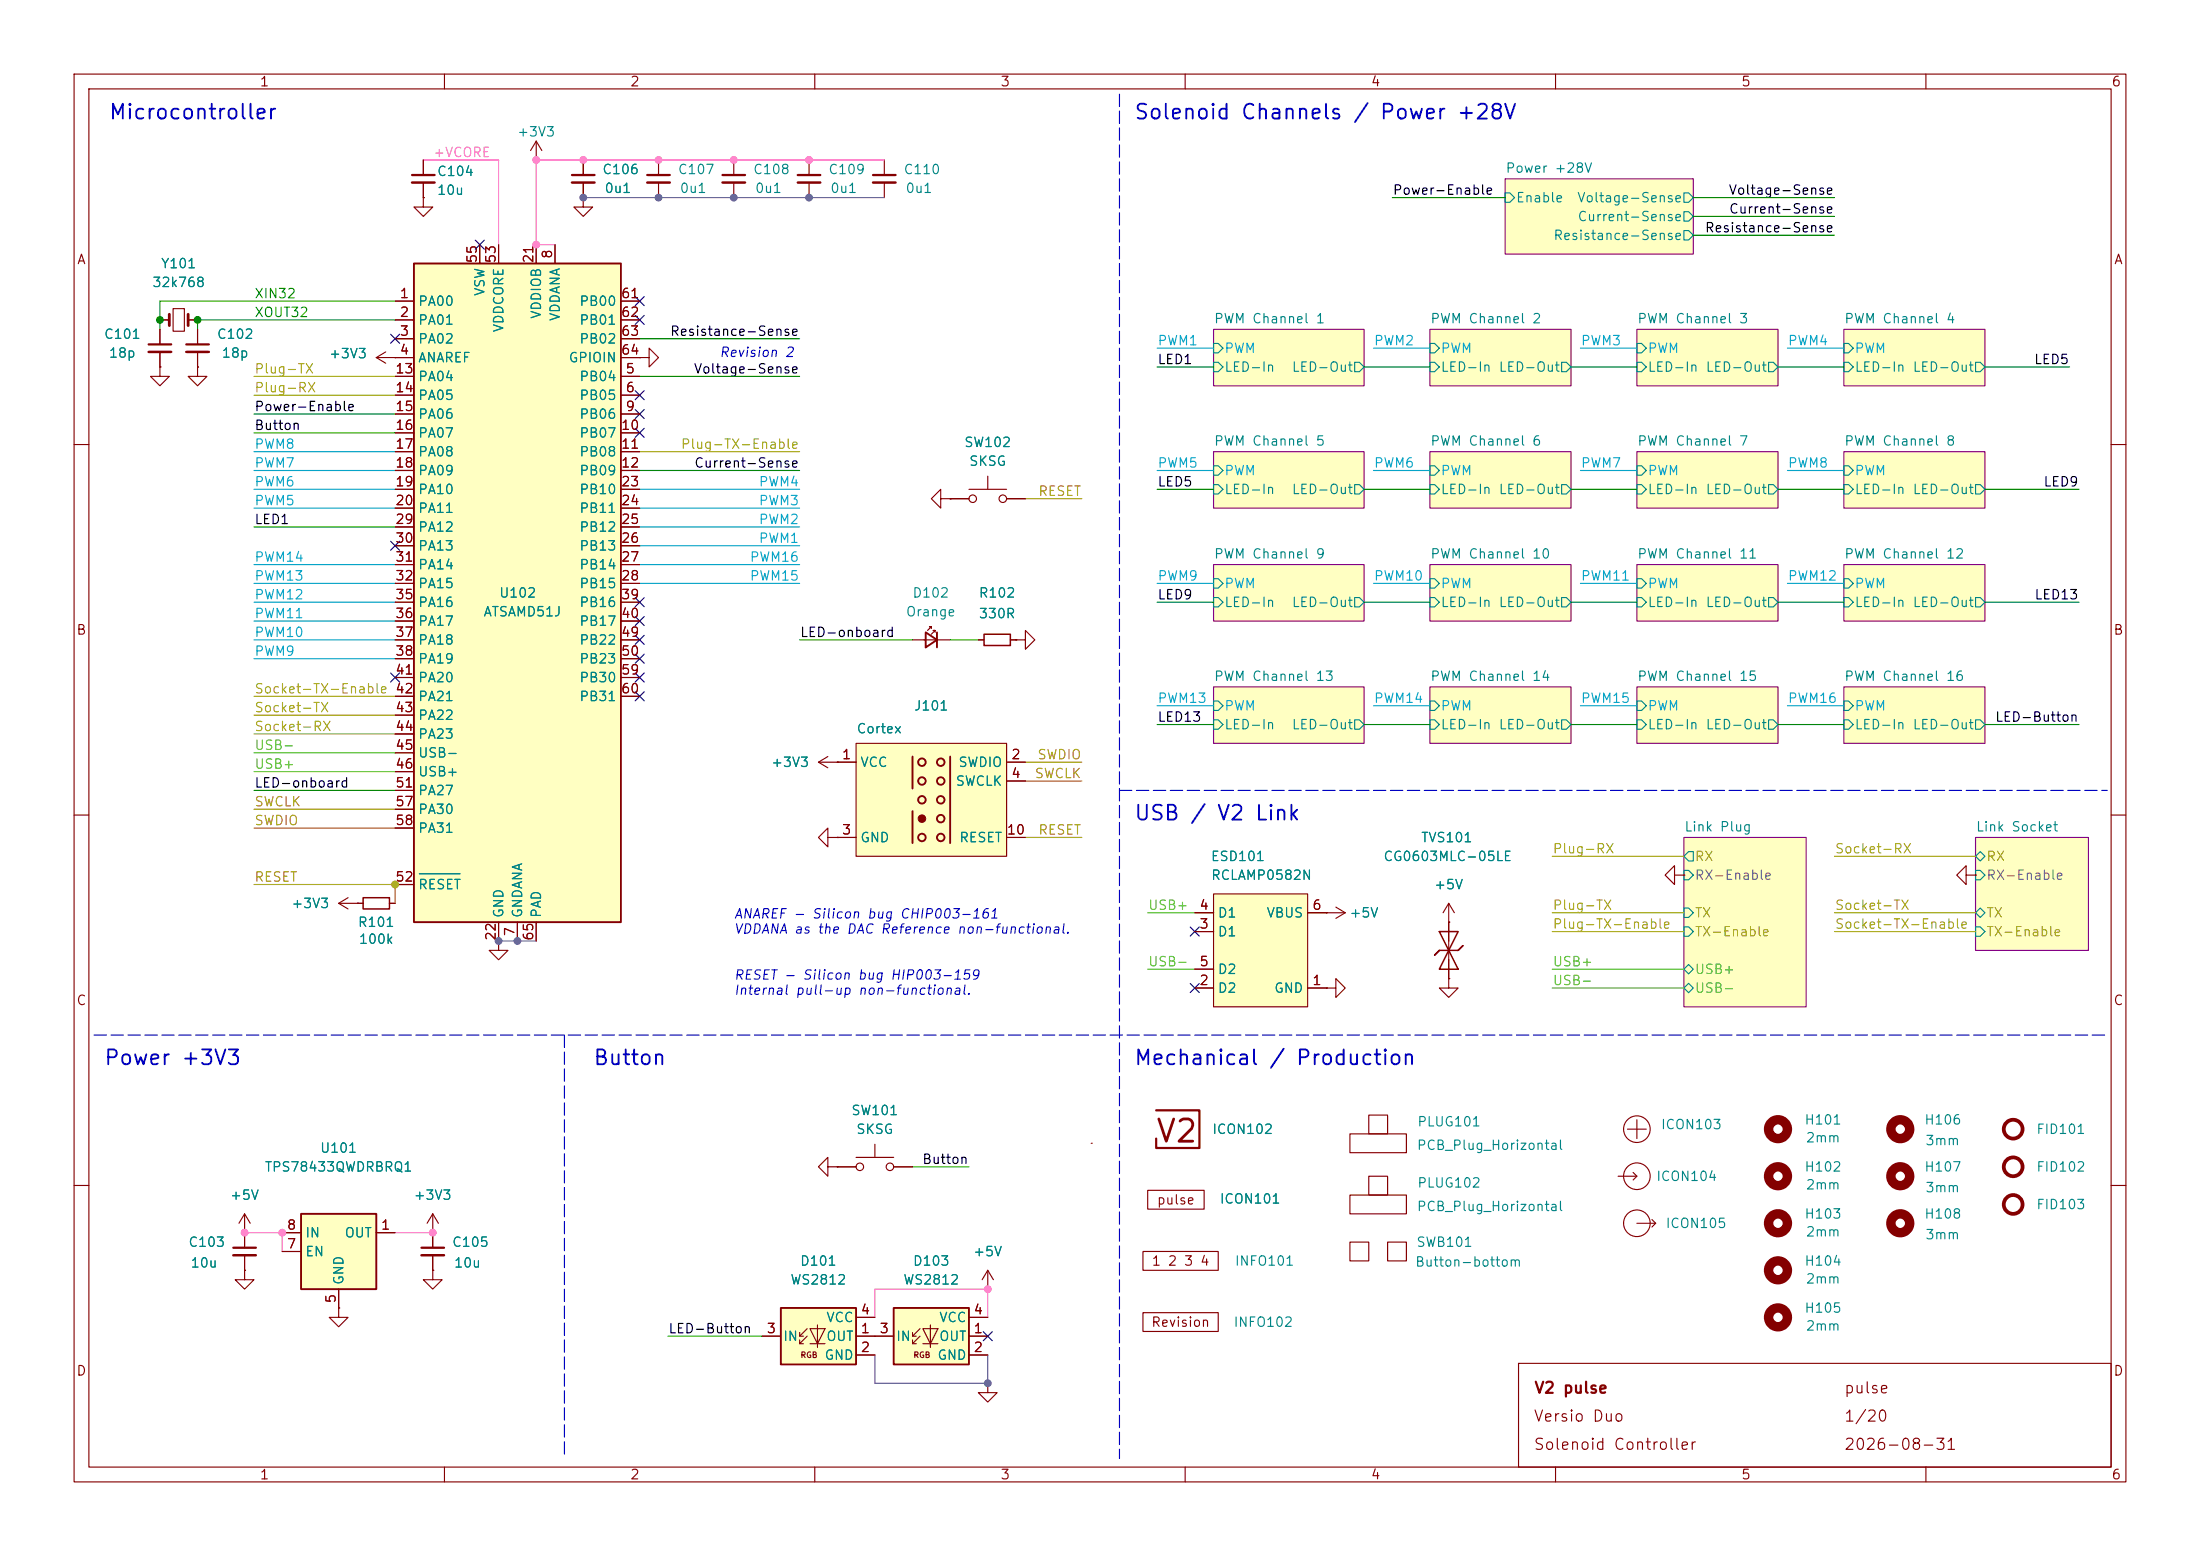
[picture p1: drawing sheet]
<svg xmlns="http://www.w3.org/2000/svg" width="297mm" height="210mm" viewBox="0 0 297 210" stroke-linecap="round" stroke-linejoin="round" font-family="sans-serif">
<g fill="none" stroke="#840000" stroke-width=".15">
<path d="M10 10h277v190h-277zM12 12h273v186h-273zM60 10v2M72.4 19.1l-.8 1.2M72.4 19.1l.8 1.2M72.4 19.1v2.5M110 10v2M160 10v2M210 10v2M260 10v2M72.4 21.6h.1M78.7 21.6v2"/>
<path d="M78.7 24.6v2.1M88.9 21.6v2M88.9 24.6v2.1M99.1 21.6v2M99.1 24.6v2.1M109.2 21.6v2M109.2 24.6v2.1M119.4 21.6v2M119.4 24.6v2.1M21.6 49.5v1.3h1.3l-1.3 1.3-1.3-1.3h1.3M21.6 49.5h.1M21.6 43.2h1.3"/>
<path d="M21.6 44.5v2M21.6 47.5v2M23.4 41.7h1.5v3h-1.5zM25.4 43.2h1.3M26.7 49.5v1.3h1.2l-1.2 1.3-1.3-1.3h1.3M26.7 49.5h.1M26.7 44.5v2M26.7 47.5v2M10 60h2M285 60h2M137.2 86.4h1.2v-1.3l1.3 1.3-1.3 1.2v-1.2M137.2 86.4h.1"/>
<path d="M10 110h2M285 110h2M48.3 121.9h.7M52.6 121.9h.7M67.3 127v1.3h1.3l-1.3 1.2-1.3-1.2h1.3M67.3 127h.1M10 160h2M285 160h2M60 198v2M110 198v2M133.3 186.7v1.3h1.3l-1.3 1.2-1.2-1.2h1.2M133.3 186.7h.1"/>
<path d="M160 198v2M205 184h80v14h-80zM210 198v2M260 198v2"/>
</g>
<g fill="#ffffc2" stroke="#ffffc2" stroke-width=".14">
<path d="M193 76.2h19.1v7.6h-19.1z"/>
<path d="M248.9 76.2h19.1v7.6h-19.1z"/>
<path d="M248.9 92.7h19.1v7.6h-19.1z"/>
<path d="M221 44.5h19v7.6h-19z"/>
<path d="M248.9 44.5h19.1v7.6h-19.1z"/>
<path d="M248.9 61h19.1v7.6h-19.1z"/>
<path d="M221 61h19v7.6h-19z"/>
<path d="M266.7 113h15.2v15.3h-15.2z"/>
<path d="M221 76.2h19v7.6h-19z"/>
<path d="M221 92.7h19v7.6h-19z"/>
<path d="M227.3 113h16.5v22.9h-16.5z"/>
<path d="M193 92.7h19.1v7.6h-19.1z"/>
<path d="M163.8 76.2h20.3v7.6h-20.3z"/>
<path d="M163.8 44.5h20.3v7.6h-20.3z"/>
<path d="M163.8 61h20.3v7.6h-20.3z"/>
<path d="M163.8 92.7h20.3v7.6h-20.3z"/>
<path d="M193 44.5h19.1v7.6h-19.1z"/>
<path d="M203.2 24.1h25.4v10.2h-25.4z"/>
<path d="M193 61h19.1v7.6h-19.1z"/>
</g>
<g fill="none" stroke="#840084" stroke-width=".15">
<path d="M203.2 24.1h25.4v10.2h-25.4zM163.8 44.5h20.3v7.6h-20.3zM193 44.5h19.1v7.6h-19.1zM221 44.5h19v7.6h-19zM248.9 44.5h19.1v7.6h-19.1zM163.8 76.2h20.3v7.6h-20.3zM163.8 61h20.3v7.6h-20.3zM193 76.2h19.1v7.6h-19.1zM193 61h19.1v7.6h-19.1zM221 61h19v7.6h-19zM221 76.2h19v7.6h-19zM248.9 76.2h19.1v7.6h-19.1z"/>
<path d="M248.9 61h19.1v7.6h-19.1zM163.8 92.7h20.3v7.6h-20.3zM193 92.7h19.1v7.6h-19.1zM221 92.7h19v7.6h-19zM248.9 92.7h19.1v7.6h-19.1zM227.3 113h16.5v22.9h-16.5zM266.7 113h15.2v15.3h-15.2z"/>
</g>
<g fill="none" stroke="#008484" stroke-width=".15">
<path d="M203.2 26h.6l.7 .7-.7 .6h-.6zM227.3 28.6h.7l.6 .6-.6 .6h-.7zM227.3 26h.7l.6 .7-.6 .6h-.7zM227.3 31.1h.7l.6 .7-.6 .6h-.7zM163.8 48.9h.7l.6 .6-.6 .7h-.7zM163.8 46.4h.7l.6 .6-.6 .6h-.7zM182.9 48.9h.6l.6 .6-.6 .7h-.6zM193 48.9h.7l.6 .6-.6 .7h-.7zM193 46.4h.7l.6 .6-.6 .6h-.7zM210.8 48.9h.7l.6 .6-.6 .7h-.7zM221 48.9h.6l.6 .6-.6 .7h-.6zM221 46.4h.6l.6 .6-.6 .6h-.6z"/>
<path d="M238.8 48.9h.6l.6 .6-.6 .7h-.6zM248.9 48.9h.7l.6 .6-.6 .7h-.7zM248.9 46.4h.7l.6 .6-.6 .6h-.7zM266.7 48.9h.6l.7 .6-.7 .7h-.6zM163.8 78.1h.7l.6 .6-.6 .7h-.7zM163.8 65.4h.7l.6 .6-.6 .7h-.7zM163.8 62.9h.7l.6 .6-.6 .6h-.7zM182.9 65.4h.6l.6 .6-.6 .7h-.6zM193 78.1h.7l.6 .6-.6 .7h-.7zM193 65.4h.7l.6 .6-.6 .7h-.7zM193 62.9h.7l.6 .6-.6 .6h-.7zM210.8 65.4h.7l.6 .6-.6 .7h-.7z"/>
<path d="M221 65.4h.6l.6 .6-.6 .7h-.6zM221 62.9h.6l.6 .6-.6 .6h-.6zM221 78.1h.6l.6 .6-.6 .7h-.6zM238.8 65.4h.6l.6 .6-.6 .7h-.6zM248.9 78.1h.7l.6 .6-.6 .7h-.7zM248.9 65.4h.7l.6 .6-.6 .7h-.7zM248.9 62.9h.7l.6 .6-.6 .6h-.7zM266.7 65.4h.6l.7 .6-.7 .7h-.6zM163.8 80.6h.7l.6 .7-.6 .6h-.7zM163.8 97.2h.7l.6 .6-.6 .6h-.7zM163.8 94.6h.7l.6 .7-.6 .6h-.7zM182.9 80.6h.6l.6 .7-.6 .6h-.6z"/>
<path d="M182.9 97.2h.6l.6 .6-.6 .6h-.6zM193 80.6h.7l.6 .7-.6 .6h-.7zM193 97.2h.7l.6 .6-.6 .6h-.7zM193 94.6h.7l.6 .7-.6 .6h-.7zM210.8 80.6h.7l.6 .7-.6 .6h-.7zM210.8 97.2h.7l.6 .6-.6 .6h-.7zM221 80.6h.6l.6 .7-.6 .6h-.6zM221 97.2h.6l.6 .6-.6 .6h-.6zM221 94.6h.6l.6 .7-.6 .6h-.6zM238.8 80.6h.6l.6 .7-.6 .6h-.6zM238.8 97.2h.6l.6 .6-.6 .6h-.6zM248.9 80.6h.7l.6 .7-.6 .6h-.7z"/>
<path d="M248.9 97.2h.7l.6 .6-.6 .6h-.7zM248.9 94.6h.7l.6 .7-.6 .6h-.7zM266.7 80.6h.6l.7 .7-.7 .6h-.6zM266.7 97.2h.6l.7 .6-.7 .6h-.6zM227.3 117.5h.7l.6 .6-.6 .6h-.7zM228 114.9h.6v1.3h-.6l-.7-.6zM266.7 115.6l.6-.7 .7 .7-.7 .6zM266.7 117.5h.6l.7 .6-.7 .6h-.6zM227.3 130.8l.7-.6 .6 .6-.6 .6zM227.3 133.4l.7-.7 .6 .7-.6 .6zM227.3 122.6h.7l.6 .6-.6 .6h-.7zM227.3 125.1h.7l.6 .6-.6 .7h-.7z"/>
<path d="M266.7 123.2l.6-.6 .7 .6-.7 .6zM266.7 125.1h.6l.7 .6-.7 .7h-.6z"/>
</g>
<path d="M77.2 23.6h3.1M87.4 23.6h3M97.5 23.6h3.1M107.7 23.6h3M117.9 23.6h3M20.1 46.5h3M25.1 46.5h3.1" fill="none" stroke="#840000" stroke-width=".3"/>
<path d="M77.2 24.6h3.1M87.4 24.6h3M97.5 24.6h3.1M107.7 24.6h3M117.9 24.6h3M20.1 47.5h3M25.1 47.5h3.1" fill="none" stroke="#840000" stroke-width=".33"/>
<path d="M22.9 42.4v1.5M25.4 42.4v1.5" fill="none" stroke="#840000" stroke-width=".38"/>
<path d="M49 121.2h3.6v1.5h-3.6z" fill="none" stroke="#840000" stroke-width=".2"/>
<path d="M115.6 100.3h20.3v15.3h-20.3z" fill="#ffffc2"/>
<g fill="none" stroke="#840000" stroke-width=".25">
<path d="M123.2 102.1v4.3M123.2 109.5v4.3M128.3 102.1v11.7"/>
<circle cx="124.5" cy="105.4" r=".51"/>
<circle cx="124.5" cy="102.9" r=".51"/>
<circle cx="124.5" cy="113" r=".51"/>
<circle cx="124.5" cy="108" r=".51"/>
<circle cx="127" cy="108" r=".51"/>
<circle cx="127" cy="105.4" r=".51"/>
<circle cx="127" cy="110.5" r=".51"/>
<circle cx="127" cy="113" r=".51"/>
<circle cx="127" cy="102.9" r=".51"/>
</g>
<circle cx="124.5" cy="110.5" r=".51" fill="#840000" stroke="#840000" stroke-width=".14"/>
<path d="M111.8 113v-1.2l-1.3 1.2 1.3 1.3v-1.3h1.2M113 113h.1M113 102.9h2.6M113 113h2.6M115.6 100.3h20.3v15.3h-20.3zM135.9 102.9h2.5M135.9 113h2.5M135.9 105.4h2.5" fill="none" stroke="#840000" stroke-width=".15"/>
<path d="M120.6 176.5h10.2v7.7h-10.2z" fill="#ffffc2"/>
<path d="M125 85.3l1.5 1.1-1.5 1zM126.5 85.3v2.1M120.6 176.5h10.2v7.7h-10.2z" fill="none" stroke="#840000" stroke-width=".25"/>
<g fill="none" stroke="#840000" stroke-width=".15">
<path d="M127 67.3v-1.3l-1.3 1.3 1.3 1.3v-1.3h1.3M128.3 67.3h.1M128.3 67.3h2.5M130.8 66h5.1M133.3 64.3v1.7M135.9 67.3h2.5M123.2 86.4h5.1M125.7 84.8v-.2h-.2h.2l-.5 .5M126.2 85.3v-.2h-.2h.2l-.5 .5M132.1 86.4h.7M136.4 86.4h.8M110.5 102.9l1.3 .7"/>
<path d="M110.5 102.9h2.5M111.8 102.1l-1.3 .8M113 102.9h.1M113 157.5h2.6M115.6 156.2h5M118.1 154.4v1.8M120.6 157.5h2.6M124.2 179.3l-1 1v-.5M124.6 179.3h2l-1 2.1zM125.6 178.8v3.1M130.8 177.8h2.5M133.3 174h.1"/>
<path d="M133.3 171.5l-.7 1.2M133.3 171.5l.8 1.2M133.3 171.5v2.5M118.1 180.3h2.5M123.2 180.3h.5M123.2 181.4h.5M124.2 180.3l-1 1.1v-.6M124.6 181.4h2M130.8 180.3h2.5M130.8 182.9h2.5"/>
<circle cx="131.3" cy="67.3" r=".51"/>
<circle cx="135.4" cy="67.3" r=".51"/>
<circle cx="116.1" cy="157.5" r=".51"/>
<circle cx="120.1" cy="157.5" r=".51"/>
</g>
<g fill="none" stroke="#840000" stroke-width="1.3">
<circle cx="256.5" cy="158.7" r="1.27"/>
<circle cx="256.5" cy="152.4" r="1.27"/>
</g>
<g fill="none" stroke="#840000" stroke-width=".51">
<circle cx="271.8" cy="157.5" r="1.27"/>
<circle cx="271.8" cy="152.4" r="1.27"/>
</g>
<path d="M132.8 85.6h3.6v1.5h-3.6z" fill="none" stroke="#840000" stroke-width=".2"/>
<path d="M105.4 176.5h10.2v7.7h-10.2z" fill="#ffffc2"/>
<path d="M105.4 176.5h10.2v7.7h-10.2z" fill="none" stroke="#840000" stroke-width=".25"/>
<g fill="none" stroke="#840000" stroke-width=".15">
<path d="M219.7 152.4h2.5M221 151.1v2.6M109 179.3l-1.1 1v-.5M109.3 179.3h2.1l-1 2.1zM110.4 178.8v3.1M115.6 177.8h2.5M102.9 180.3h2.5M107.9 180.3h.6M107.9 181.4h.6M109 180.3l-1.1 1.1v-.6M109.3 181.4h2.1M115.6 180.3h2.5"/>
<path d="M115.6 182.9h2.5"/>
<circle cx="221" cy="152.4" r="1.8"/>
</g>
<g fill="none" stroke="#840000" stroke-width="1.3">
<circle cx="240" cy="158.7" r="1.27"/>
<circle cx="240" cy="171.4" r="1.27"/>
<circle cx="240" cy="165.1" r="1.27"/>
</g>
<path d="M55.9 35.6h27.9v88.9h-27.9z" fill="#ffffc2"/>
<path d="M55.9 35.6h27.9v88.9h-27.9z" fill="none" stroke="#840000" stroke-width=".25"/>
<g fill="none" stroke="#840000" stroke-width=".15">
<path d="M64.8 33v2.6M67.3 33v2.6M72.4 33v2.6M74.9 33v2.6M50.8 48.3h5.1M50.8 48.3l1.3 .7M52.1 47.5l-1.3 .8M53.3 48.3h.1M53.3 40.6h2.6M53.3 43.2h2.6M53.3 45.7h2.6M53.3 50.8h2.6"/>
<path d="M53.3 53.3h2.6M53.3 55.9h2.6M53.3 58.4h2.6M83.8 48.3h2.6M83.8 40.6h2.6M83.8 43.2h2.6M83.8 45.7h2.6M83.8 50.8h2.6M83.8 53.3h2.6M83.8 55.9h2.6M83.8 58.4h2.6M86.4 48.3h1.2v-1.3l1.3 1.3-1.3 1.2v-1.2"/>
<path d="M86.4 48.3h.1M53.3 61h2.6M53.3 63.5h2.6M53.3 66h2.6M53.3 68.6h2.6M53.3 71.1h2.6M53.3 73.7h2.6M53.3 76.2h2.6M53.3 78.7h2.6M83.8 61h2.6M83.8 63.5h2.6M83.8 66h2.6"/>
<path d="M83.8 68.6h2.6M83.8 71.1h2.6M83.8 73.7h2.6M83.8 76.2h2.6M83.8 78.7h2.6M53.3 81.3h2.6M53.3 83.8h2.6M53.3 86.4h2.6M53.3 88.9h2.6M53.3 91.4h2.6M53.3 94h2.6M53.3 96.5h2.6"/>
<path d="M53.3 99.1h2.6M83.8 81.3h2.6M83.8 83.8h2.6M83.8 86.4h2.6M83.8 88.9h2.6M83.8 91.4h2.6M83.8 94h2.6M53.3 101.6h2.6M53.3 104.1h2.6M53.3 106.7h2.6M53.3 119.4h2.6M53.3 109.2h2.6"/>
<path d="M53.3 111.8h2.6M226.1 118.1v-1.3l-1.3 1.3 1.3 1.3v-1.3h1.2M227.3 118.1h.1M265.4 118.1v-1.3l-1.2 1.3 1.2 1.3v-1.3h1.3M266.7 118.1h.1M45.7 121.9l1.3 .8M45.7 121.9h2.6M47 121.2l-1.3 .7M48.3 121.9h.1M67.3 124.5v2.5M69.8 124.5v2.5M72.4 124.5v2.5"/>
<path d="M179.1 123.2h.1M179.1 133.4h1.2v-1.3l1.3 1.3-1.3 1.2v-1.2M179.1 133.4h.1M179.1 123.2h2.5M180.3 122.4l1.3 .8M181.6 123.2l-1.3 .8M195.6 124.5h.1M195.6 121.9v10.2M195.6 121.9l-.8 1.3M195.6 121.9l.7 1.3M147.3 154.3h.1M218.4 158.8h2.6"/>
<path d="M220.5 158.2l.5 .6-.5 .5M58.4 166.4h.1M58.4 163.8l-.7 1.3M58.4 163.8l.8 1.3M58.4 163.8v2.6M154.3 177.2h10.2v2.5h-10.2zM154.3 168.9h10.2v2.6h-10.2zM154.9 160.7h7.7v2.5h-7.7zM221 165.1h2.5M223 164.6l.5 .5-.5 .5"/>
<circle cx="221" cy="158.8" r="1.8"/>
<circle cx="221" cy="165.1" r="1.8"/>
</g>
<path d="M56.6 117.9h5.5" fill="none" stroke="#008484" stroke-width=".15"/>
<circle cx="240" cy="177.8" r="1.27" fill="none" stroke="#840000" stroke-width="1.3"/>
<path d="M156.1 149.9h5.8v5h-5.8v-1.2" fill="none" stroke="#840000" stroke-width=".3"/>
<path d="M194.3 128.3l-.6 .6 .6-.6h2.5l.7-.7-.7 .7M194.3 125.7h2.5l-1.2 2.6zM195.6 128.3l1.2 2.5h-2.5z" fill="none" stroke="#840000" stroke-width=".2"/>
<path d="M163.8 120.7h12.7v15.2h-12.7z" fill="#ffffc2"/>
<g fill="none" stroke="#840000" stroke-width=".15">
<path d="M57.1 26.7v1.2h1.3l-1.3 1.3-1.2-1.3h1.2M57.1 26.7h.1M78.7 26.7v1.2h1.3l-1.3 1.3-1.2-1.3h1.2M78.7 26.7h.1M161.3 133.4h2.5M161.3 125.7h2.5M161.3 123.2h2.5M161.3 130.8h2.5M163.8 120.7h12.7v15.2h-12.7zM176.5 133.4h2.6M176.5 123.2h2.6M33 171.5v1.2h1.3l-1.3 1.3-1.3-1.3h1.3"/>
<path d="M33 171.5h.1M45.7 176.5v1.3h1.3l-1.3 1.3-1.3-1.3h1.3M45.7 176.5h.1M58.4 166.4v2M58.4 169.4v2.1"/>
</g>
<path d="M56.9 168.4h3" fill="none" stroke="#840000" stroke-width=".3"/>
<path d="M56.9 169.4h3" fill="none" stroke="#840000" stroke-width=".33"/>
<path d="M40.6 163.8h10.2v10.2h-10.2z" fill="#ffffc2"/>
<path d="M40.6 163.8h10.2v10.2h-10.2z" fill="none" stroke="#840000" stroke-width=".25"/>
<g fill="none" stroke="#840000" stroke-width=".15">
<path d="M57.1 26.7h.1M57.1 21.6v2M57.1 24.6v2.1M64.8 33v2.6M67.3 33v2.6M72.4 33v2.6M74.9 33v2.6M78.7 26.7h.1M78.7 21.6v2M78.7 24.6v2.1M21.6 49.5h.1M21.6 43.2h1.3"/>
<path d="M21.6 44.5v2M21.6 47.5v2M25.4 43.2h1.3M26.7 49.5h.1M26.7 44.5v2M26.7 47.5v2M53.3 48.3h.1M53.3 48.3h2.6M53.3 40.6h2.6M53.3 43.2h2.6M53.3 45.7h2.6M53.3 50.8h2.6"/>
<path d="M53.3 53.3h2.6M53.3 55.9h2.6M53.3 58.4h2.6M83.8 48.3h2.6M83.8 40.6h2.6M83.8 43.2h2.6M83.8 45.7h2.6M83.8 50.8h2.6M83.8 53.3h2.6M83.8 55.9h2.6M83.8 58.4h2.6M86.4 48.3h.1"/>
<path d="M53.3 61h2.6M53.3 63.5h2.6M53.3 66h2.6M53.3 68.6h2.6M53.3 71.1h2.6M53.3 73.7h2.6M53.3 76.2h2.6M53.3 78.7h2.6M83.8 61h2.6M83.8 63.5h2.6M83.8 66h2.6M83.8 68.6h2.6"/>
<path d="M83.8 71.1h2.6M83.8 73.7h2.6M83.8 76.2h2.6M83.8 78.7h2.6M128.3 67.3h.1M128.3 67.3h2.5M135.9 67.3h2.5M53.3 81.3h2.6M53.3 83.8h2.6M53.3 86.4h2.6M53.3 88.9h2.6M53.3 91.4h2.6"/>
<path d="M53.3 94h2.6M53.3 96.5h2.6M53.3 99.1h2.6M83.8 81.3h2.6M83.8 83.8h2.6M83.8 86.4h2.6M83.8 88.9h2.6M83.8 91.4h2.6M83.8 94h2.6M132.1 86.4h.7M136.4 86.4h.8M137.2 86.4h.1"/>
<path d="M53.3 101.6h2.6M53.3 104.1h2.6M53.3 106.7h2.6M53.3 119.4h2.6M53.3 109.2h2.6M53.3 111.8h2.6M113 102.9h.1M113 113h.1M113 102.9h2.6M113 113h2.6M135.9 102.9h2.5M135.9 113h2.5"/>
<path d="M135.9 105.4h2.5M48.3 121.9h.1M48.3 121.9h.7M52.6 121.9h.7M67.3 127h.1M67.3 124.5v2.5M69.8 124.5v2.5M72.4 124.5v2.5M161.3 133.4h2.5M161.3 125.7h2.5M161.3 123.2h2.5M161.3 130.8h2.5"/>
<path d="M176.5 133.4h2.6M176.5 123.2h2.6M179.1 133.4h.1M179.1 123.2h.1M195.6 132.1v1.3h1.2l-1.2 1.2-1.3-1.2h1.3M195.6 132.1h.1M195.6 124.5h.1M195.6 124.5v2.5M195.6 129.5v2.6M111.8 157.5v-1.3l-1.3 1.3 1.3 1.3v-1.3h1.2M113 157.5h.1M113 157.5h2.6"/>
<path d="M120.6 157.5h2.6M182.2 153h7.7v2.6h-7.7zM184.8 158.8h2.5v2.5h-2.5zM184.8 150.5h2.5v2.5h-2.5zM33 166.4h.1M33 171.5h.1M33 163.8l-.7 1.3M33 163.8l.8 1.3M33 163.8v4.6M33 169.4v2.1M38.1 166.4h2.5M38.1 168.9h2.5"/>
<path d="M45.7 176.5h.1M45.7 174v2.5M50.8 166.4h2.5M58.4 171.5v1.2h1.3l-1.3 1.3-1.3-1.3h1.3M58.4 171.5h.1M58.4 166.4h.1M58.4 166.4v2M58.4 169.4v2.1M115.6 177.8h2.5M130.8 177.8h2.5M133.3 174h.1M182.2 167.6h2.6v2.6h-2.6z"/>
<path d="M182.2 161.3h7.7v2.5h-7.7zM187.3 167.6h2.6v2.6h-2.6zM102.9 180.3h2.5M115.6 180.3h5M115.6 182.9h2.5M130.8 180.3h2.5M130.8 182.9h2.5"/>
</g>
<path d="M55.6 23.6h3.1M31.5 168.4h3" fill="none" stroke="#840000" stroke-width=".3"/>
<path d="M55.6 24.6h3.1M31.5 169.4h3" fill="none" stroke="#840000" stroke-width=".33"/>
<g fill="none" stroke="#840000" stroke-width="1.3">
<circle cx="240" cy="152.4" r="1.27"/>
<circle cx="256.5" cy="165.1" r="1.27"/>
</g>
<circle cx="271.8" cy="162.6" r="1.27" fill="none" stroke="#840000" stroke-width=".51"/>
<path d="M151.1 12.7v184.2M151.1 106.7h133.4M12.7 139.7h271.8M76.2 139.7v57.2" fill="none" stroke="#0000c2" stroke-width=".15" stroke-dasharray="1.7 .6"/>
<g fill="none" stroke="#008400" stroke-width=".15">
<path d="M188 26.7h15.2M228.6 26.7h19M228.6 31.8h19M228.6 29.2h19M34.3 58.4h19M34.3 55.9h19M86.4 50.8h21.5M86.4 45.7h21.5M156.2 49.5h7.6M184.1 49.5h8.9M212.1 49.5h8.9M240 49.5h8.9"/>
<path d="M268 49.5h11.4M34.3 71.1h19M86.4 63.5h21.5M156.2 66h7.6M184.1 66h8.9M212.1 66h8.9M240 66h8.9M268 66h12.7M107.9 86.4h15.3M128.3 86.4h3.8M156.2 81.3h7.6M156.2 97.8h7.6"/>
<path d="M184.1 81.3h8.9M184.1 97.8h8.9M212.1 81.3h8.9M212.1 97.8h8.9M240 81.3h8.9M240 97.8h8.9M268 81.3h12.7M268 97.8h12.7M34.3 106.7h19M123.2 157.5h7.6M90.2 180.3h12.7"/>
</g>
<g fill="none" stroke="#06a4c8" stroke-width=".15">
<path d="M156.2 47h7.6M185.4 47h7.6M213.4 47h7.6M241.3 47h7.6M34.3 78.7h19M34.3 63.5h19M34.3 76.2h19M34.3 68.6h19M34.3 61h19M34.3 66h19M86.4 78.7h21.5M86.4 73.7h21.5"/>
<path d="M86.4 76.2h21.5M86.4 68.6h21.5M86.4 66h21.5M86.4 71.1h21.5M156.2 78.7h7.6M156.2 63.5h7.6M185.4 78.7h7.6M185.4 63.5h7.6M213.4 78.7h7.6M213.4 63.5h7.6M241.3 78.7h7.6M241.3 63.5h7.6"/>
<path d="M34.3 83.8h19M34.3 88.9h19M34.3 86.4h19M34.3 81.3h19M156.2 95.3h7.6M185.4 95.3h7.6M213.4 95.3h7.6M241.3 95.3h7.6"/>
</g>
<path d="M57.1 21.6h10.2v11.4M119.4 21.6h-47v11.4h2.5M33 166.4h5.1v2.5M53.3 166.4h5.1M118.1 177.8v-3.8h15.2v3.8" fill="none" stroke="#ff5cbb" stroke-width=".15"/>
<path d="M138.4 67.3h7.6M34.3 111.8h19M34.3 119.4h19v2.5M34.3 109.2h19M138.4 102.9h7.6M138.4 105.4h7.6M138.4 113h7.6" fill="none" stroke="#b27502" stroke-width=".15"/>
<path d="M34.3 104.1h19M34.3 101.6h19M154.9 123.2h6.4M154.9 130.8h6.4M209.5 133.4h17.8M209.5 130.8h17.8" fill="none" stroke="#51c90f" stroke-width=".15"/>
<path d="M34.3 53.3h19M34.3 50.8h19M86.4 61h21.5M34.3 94h19M34.3 99.1h19M34.3 96.5h19M209.5 115.6h17.8M247.6 115.6h19.1M209.5 125.7h17.8M209.5 123.2h17.8M247.6 125.7h19.1M247.6 123.2h19.1" fill="none" stroke="#a3a30c" stroke-width=".15"/>
<path d="M78.7 26.7h40.7M67.3 127h5.1M118.1 182.9v3.8h15.2v-3.8" fill="none" stroke="#676767" stroke-width=".15"/>
<path d="M53.3 40.6h-31.7v3.9M53.3 43.2h-26.6v1.3" fill="none" stroke="#0b8109" stroke-width=".15"/>
<g fill="none" stroke="#000084" stroke-width=".15">
<path d="M64.2 32.4l1.2 1.2M65.4 32.4l-1.2 1.2M52.7 45.1l1.2 1.2M53.9 45.1l-1.2 1.2M85.8 57.8l1.2 1.2M85.8 55.3l1.2 1.2M85.8 52.7l1.2 1.2M85.8 42.6l1.2 1.2M85.8 40l1.2 1.2M87 40l-1.2 1.2M87 57.8l-1.2 1.2M87 55.3l-1.2 1.2"/>
<path d="M87 52.7l-1.2 1.2M87 42.6l-1.2 1.2M52.7 73.1l1.2 1.2M53.9 73.1l-1.2 1.2M52.7 90.8l1.2 1.2M53.9 90.8l-1.2 1.2M85.8 83.2l1.2 1.2M85.8 90.8l1.2 1.2M85.8 93.4l1.2 1.2M85.8 88.3l1.2 1.2M85.8 85.8l1.2 1.2M85.8 80.7l1.2 1.2"/>
<path d="M87 83.2l-1.2 1.2M87 90.8l-1.2 1.2M87 93.4l-1.2 1.2M87 88.3l-1.2 1.2M87 85.8l-1.2 1.2M87 80.7l-1.2 1.2M160.7 132.7l1.2 1.3M160.7 125.1l1.2 1.2M161.9 132.7l-1.2 1.3M161.9 125.1l-1.2 1.2M132.7 179.7l1.3 1.2M134 179.7l-1.3 1.2"/>
</g>
<path d="M56.6 117.9h5.5" fill="none" stroke="#008484" stroke-width=".15"/>
<g fill="#0b8109" stroke="#0b8109" stroke-width=".14">
<circle cx="21.6" cy="43.2" r=".46"/>
<circle cx="26.7" cy="43.2" r=".46"/>
</g>
<g fill="#ff5cbb" stroke="#ff5cbb" stroke-width=".14">
<circle cx="72.4" cy="21.6" r=".46"/>
<circle cx="88.9" cy="21.6" r=".46"/>
<circle cx="99.1" cy="21.6" r=".46"/>
<circle cx="72.4" cy="33" r=".46"/>
<circle cx="78.7" cy="21.6" r=".46"/>
<circle cx="33" cy="166.4" r=".46"/>
<circle cx="38.1" cy="166.4" r=".46"/>
<circle cx="58.4" cy="166.4" r=".46"/>
<circle cx="133.3" cy="174" r=".46"/>
<circle cx="109.2" cy="21.6" r=".46"/>
</g>
<g fill="#676767" stroke="#676767" stroke-width=".14">
<circle cx="99.1" cy="26.7" r=".46"/>
<circle cx="78.7" cy="26.7" r=".46"/>
<circle cx="88.9" cy="26.7" r=".46"/>
<circle cx="67.3" cy="127" r=".46"/>
<circle cx="69.8" cy="127" r=".46"/>
<circle cx="133.3" cy="186.7" r=".46"/>
<circle cx="109.2" cy="26.7" r=".46"/>
</g>
<circle cx="53.3" cy="119.4" r=".46" fill="#b27502" stroke="#b27502" stroke-width=".14"/>
<text font-size="3" fill="#840000" x="155.9" y="154.9">V2</text>
<g font-size="2" fill="#0000c2">
<text x="14.6" y="16.6">Microcontroller</text>
<text x="153" y="16.6">Solenoid Channels / Power +28V</text>
<text x="153" y="111.2">USB / V2 Link</text>
<text x="13.9" y="144.2">Power +3V3</text>
<text x="80" y="144.2">Button</text>
<text x="153" y="144.2">Mechanical / Production</text>
</g>
<g font-size="1.5" fill="#840000">
<text x="207" y="188.4">V2 pulse</text>
<text x="248.9" y="188.4">pulse</text>
<text x="206.9" y="192.3">Versio Duo</text>
<text x="206.9" y="196.1">Solenoid Controller</text>
<text x="248.9" y="196.1">2026-08-31</text>
<text x="248.9" y="192.3">1/20</text>
</g>
<g font-size="1.3" fill="#840000">
<text x="35" y="12">1</text>
<text x="85" y="12">2</text>
<text x="135" y="12">3</text>
<text x="185" y="12">4</text>
<text x="235" y="12">5</text>
<text x="285" y="12">6</text>
<text x="10.3" y="36">A</text>
<text x="64.7" y="35.6" transform="rotate(-90 64.7 35.6)">55</text>
<text x="67.2" y="35.6" transform="rotate(-90 67.2 35.6)">53</text>
<text x="72.3" y="35.6" transform="rotate(-90 72.3 35.6)">21</text>
<text x="74.8" y="35" transform="rotate(-90 74.8 35)">8</text>
<text x="285.3" y="36">A</text>
<text x="53.9" y="40.6">1</text>
<text x="83.8" y="40.6">61</text>
<text x="53.9" y="43.1">2</text>
<text x="53.9" y="45.6">3</text>
<text x="83.8" y="43.1">62</text>
<text x="83.8" y="45.6">63</text>
<text x="53.3" y="50.7">13</text>
<text x="53.3" y="53.3">14</text>
<text x="53.9" y="48.2">4</text>
<text x="83.8" y="48.2">64</text>
<text x="84.4" y="50.7">5</text>
<text x="84.4" y="53.3">6</text>
<text x="53.3" y="55.8">15</text>
<text x="53.3" y="58.3">16</text>
<text x="83.8" y="58.3">10</text>
<text x="84.4" y="55.8">9</text>
<text x="53.3" y="60.9">17</text>
<text x="53.3" y="63.4">18</text>
<text x="53.3" y="66">19</text>
<text x="83.8" y="60.9">11</text>
<text x="83.8" y="63.4">12</text>
<text x="83.8" y="66">23</text>
<text x="53.3" y="68.5">20</text>
<text x="53.3" y="71">29</text>
<text x="83.8" y="68.5">24</text>
<text x="83.8" y="71">25</text>
<text x="53.3" y="73.6">30</text>
<text x="53.3" y="76.1">31</text>
<text x="83.8" y="73.6">26</text>
<text x="83.8" y="76.1">27</text>
<text x="53.3" y="78.7">32</text>
<text x="53.3" y="81.2">35</text>
<text x="53.3" y="83.7">36</text>
<text x="83.8" y="78.7">28</text>
<text x="83.8" y="81.2">39</text>
<text x="83.8" y="83.7">40</text>
<text x="10.2" y="86">B</text>
<text x="53.3" y="86.3">37</text>
<text x="53.3" y="88.8">38</text>
<text x="83.8" y="86.3">49</text>
<text x="83.8" y="88.8">50</text>
<text x="285.2" y="86">B</text>
<text x="53.3" y="91.4">41</text>
<text x="53.3" y="93.9">42</text>
<text x="83.8" y="91.4">59</text>
<text x="83.8" y="93.9">60</text>
<text x="53.3" y="96.4">43</text>
<text x="53.3" y="99">44</text>
<text x="53.3" y="101.5">45</text>
<text x="53.3" y="104.1">46</text>
<text x="53.3" y="106.6">51</text>
<text x="113.6" y="102.8">1</text>
<text x="136.4" y="102.8">2</text>
<text x="136.4" y="105.3">4</text>
<text x="53.3" y="109.1">57</text>
<text x="53.3" y="111.7">58</text>
<text x="113.6" y="112.9">3</text>
<text x="135.8" y="112.9">10</text>
<text x="53.3" y="119.3">52</text>
<text x="161.8" y="125.6">3</text>
<text x="161.8" y="123.1">4</text>
<text x="177.1" y="123.1">6</text>
<text x="67.2" y="127.1" transform="rotate(-90 67.2 127.1)">22</text>
<text x="69.8" y="126.5" transform="rotate(-90 69.8 126.5)">7</text>
<text x="72.3" y="127.1" transform="rotate(-90 72.3 127.1)">65</text>
<text x="161.8" y="130.7">5</text>
<text x="10.2" y="136">C</text>
<text x="161.8" y="133.3">2</text>
<text x="177.1" y="133.3">1</text>
<text x="285.2" y="136">C</text>
<text x="38.6" y="166.3">8</text>
<text x="51.3" y="166.3">1</text>
<text x="156.1" y="162.9">pulse</text>
<text x="38.6" y="168.8">7</text>
<text x="155.4" y="171.1">1 2 3 4</text>
<text x="45.6" y="176" transform="rotate(-90 45.6 176)">5</text>
<text x="116.1" y="177.7">4</text>
<text x="131.3" y="177.7">4</text>
<text x="155.3" y="179.4">Revision</text>
<text x="10.2" y="186">D</text>
<text x="103.4" y="180.3">3</text>
<text x="116.1" y="180.3">1</text>
<text x="116.1" y="182.8">2</text>
<text x="118.6" y="180.3">3</text>
<text x="131.3" y="180.3">1</text>
<text x="131.3" y="182.8">2</text>
<text x="285.2" y="186">D</text>
<text x="35" y="200">1</text>
<text x="85" y="200">2</text>
<text x="135" y="200">3</text>
<text x="185" y="200">4</text>
<text x="235" y="200">5</text>
<text x="285" y="200">6</text>
</g>
<text font-size="1.3" fill="#ff5cbb" x="58.4" y="21.5">+VCORE</text>
<g font-size="1.3" fill="#008484">
<text x="69.7" y="18.7">+3V3</text>
<text x="81.2" y="23.8">C106</text>
<text x="91.4" y="23.8">C107</text>
<text x="101.6" y="23.8">C108</text>
<text x="111.7" y="23.8">C109</text>
<text x="121.9" y="23.8">C110</text>
<text x="203.2" y="23.6">Power +28V</text>
<text x="58.9" y="24.1">C104</text>
<text x="58.9" y="26.6">10u</text>
<text x="81.5" y="26.4">0u1</text>
<text x="91.7" y="26.4">0u1</text>
<text x="101.8" y="26.4">0u1</text>
<text x="112" y="26.4">0u1</text>
<text x="122.2" y="26.4">0u1</text>
<text x="204.6" y="27.6">Enable</text>
<text x="212.8" y="27.6">Voltage-Sense</text>
<text x="209.6" y="32.7">Resistance-Sense</text>
<text x="212.9" y="30.2">Current-Sense</text>
<text x="20.5" y="39.1">32k768</text>
<text x="21.6" y="36.5">Y101</text>
<text x="56.4" y="41.6">PA00</text>
<text x="65.7" y="40" transform="rotate(-90 65.7 40)">VSW</text>
<text x="78.1" y="41.6">PB00</text>
<text x="14" y="46.1">C101</text>
<text x="29.2" y="46.1">C102</text>
<text x="56.4" y="44.1">PA01</text>
<text x="56.4" y="46.7">PA02</text>
<text x="68.3" y="44.9" transform="rotate(-90 68.3 44.9)">VDDCORE</text>
<text x="73.4" y="43.1" transform="rotate(-90 73.4 43.1)">VDDIOB</text>
<text x="75.9" y="43.4" transform="rotate(-90 75.9 43.4)">VDDANA</text>
<text x="78.1" y="44.1">PB01</text>
<text x="78.1" y="46.7">PB02</text>
<text x="163.8" y="44">PWM Channel 1</text>
<text x="193" y="44">PWM Channel 2</text>
<text x="221" y="44">PWM Channel 3</text>
<text x="248.9" y="44">PWM Channel 4</text>
<text x="14.6" y="48.6">18p</text>
<text x="29.8" y="48.6">18p</text>
<text x="44.3" y="48.7">+3V3</text>
<text x="56.4" y="49.2">ANAREF</text>
<text x="56.4" y="51.8">PA04</text>
<text x="76.7" y="49.2">GPIOIN</text>
<text x="78.1" y="51.8">PB04</text>
<text x="165.2" y="50.5">LED-In</text>
<text x="174.3" y="50.5">LED-Out</text>
<text x="194.4" y="50.5">LED-In LED-Out</text>
<text x="222.4" y="50.5">LED-In LED-Out</text>
<text x="250.3" y="50.5">LED-In LED-Out</text>
<text x="56.4" y="54.3">PA05</text>
<text x="56.4" y="56.8">PA06</text>
<text x="56.4" y="59.4">PA07</text>
<text x="78.1" y="54.3">PB05</text>
<text x="78.1" y="56.8">PB06</text>
<text x="78.1" y="59.4">PB07</text>
<text x="56.4" y="61.9">PA08</text>
<text x="56.4" y="64.5">PA09</text>
<text x="78.1" y="61.9">PB08</text>
<text x="78.1" y="64.5">PB09</text>
<text x="130.1" y="60.7">SW102</text>
<text x="130.7" y="63.2">SKSG</text>
<text x="163.8" y="60.5">PWM Channel 5</text>
<text x="193" y="60.5">PWM Channel 6</text>
<text x="221" y="60.5">PWM Channel 7</text>
<text x="248.9" y="60.5">PWM Channel 8</text>
<text x="56.4" y="67">PA10</text>
<text x="56.4" y="69.5">PA11</text>
<text x="78.1" y="67">PB10</text>
<text x="78.1" y="69.5">PB11</text>
<text x="165.2" y="67">LED-In</text>
<text x="174.3" y="67">LED-Out</text>
<text x="194.4" y="67">LED-In LED-Out</text>
<text x="222.4" y="67">LED-In LED-Out</text>
<text x="250.3" y="67">LED-In LED-Out</text>
<text x="56.4" y="72.1">PA12</text>
<text x="56.4" y="74.6">PA13</text>
<text x="56.4" y="77.2">PA14</text>
<text x="78.1" y="72.1">PB12</text>
<text x="78.1" y="74.6">PB13</text>
<text x="78.1" y="77.2">PB14</text>
<text x="163.8" y="75.7">PWM Channel 9</text>
<text x="193" y="75.7">PWM Channel 10</text>
<text x="221" y="75.7">PWM Channel 11</text>
<text x="248.9" y="75.7">PWM Channel 12</text>
<text x="56.4" y="79.7">PA15</text>
<text x="56.4" y="82.2">PA16</text>
<text x="65.2" y="83.5">ATSAMD51J</text>
<text x="67.3" y="81">U102</text>
<text x="78.1" y="79.7">PB15</text>
<text x="78.1" y="82.2">PB16</text>
<text x="122.2" y="83.5">Orange</text>
<text x="123.1" y="81">D102</text>
<text x="132" y="81">R102</text>
<text x="132" y="83.8">330R</text>
<text x="165.2" y="82.2">LED-In</text>
<text x="174.3" y="82.2">LED-Out</text>
<text x="194.4" y="82.2">LED-In LED-Out</text>
<text x="222.4" y="82.2">LED-In LED-Out</text>
<text x="250.3" y="82.2">LED-In LED-Out</text>
<text x="56.4" y="84.8">PA17</text>
<text x="56.4" y="87.3">PA18</text>
<text x="56.4" y="89.9">PA19</text>
<text x="78.1" y="84.8">PB17</text>
<text x="78.1" y="87.3">PB22</text>
<text x="78.1" y="89.9">PB23</text>
<text x="56.4" y="92.4">PA20</text>
<text x="56.4" y="94.9">PA21</text>
<text x="78.1" y="92.4">PB30</text>
<text x="78.1" y="94.9">PB31</text>
<text x="163.8" y="92.2">PWM Channel 13</text>
<text x="193" y="92.2">PWM Channel 14</text>
<text x="221" y="92.2">PWM Channel 15</text>
<text x="248.9" y="92.2">PWM Channel 16</text>
<text x="56.4" y="97.5">PA22</text>
<text x="56.4" y="100">PA23</text>
<text x="115.6" y="99.3">Cortex</text>
<text x="123.3" y="96.2">J101</text>
<text x="165.2" y="98.8">LED-In</text>
<text x="174.3" y="98.8">LED-Out</text>
<text x="194.4" y="98.8">LED-In LED-Out</text>
<text x="222.4" y="98.8">LED-In LED-Out</text>
<text x="250.3" y="98.8">LED-In LED-Out</text>
<text x="56.4" y="102.6">USB-</text>
<text x="56.4" y="105.1">USB+</text>
<text x="56.4" y="107.6">PA27</text>
<text x="104" y="103.8">+3V3</text>
<text x="116.1" y="103.8">VCC</text>
<text x="128.9" y="106.4">SWCLK</text>
<text x="129.3" y="103.8">SWDIO</text>
<text x="56.4" y="110.2">PA30</text>
<text x="56.4" y="112.7">PA31</text>
<text x="116.1" y="114">GND</text>
<text x="129.4" y="114">RESET</text>
<text x="191.8" y="114">TVS101</text>
<text x="227.3" y="112.5">Link Plug</text>
<text x="266.7" y="112.5">Link Socket</text>
<text x="163.4" y="116.5">ESD101</text>
<text x="163.4" y="119.1">RCLAMP0582N</text>
<text x="186.7" y="116.5">CG0603MLC-05LE</text>
<text x="39.2" y="122.9">+3V3</text>
<text x="48.2" y="125.4">R101</text>
<text x="56.4" y="120.3">RESET</text>
<text x="68.3" y="124" transform="rotate(-90 68.3 124)">GND</text>
<text x="70.8" y="124" transform="rotate(-90 70.8 124)">GNDANA</text>
<text x="73.4" y="124" transform="rotate(-90 73.4 124)">PAD</text>
<text x="164.3" y="124.2">D1</text>
<text x="170.9" y="124.2">VBUS</text>
<text x="182.1" y="124.2">+5V</text>
<text x="193.5" y="120.3">+5V</text>
<text x="48.3" y="127.7">100k</text>
<text x="164.3" y="126.7">D1</text>
<text x="164.3" y="131.8">D2</text>
<text x="164.3" y="134.3">D2</text>
<text x="171.9" y="134.3">GND</text>
<text x="43.1" y="155.9">U101</text>
<text x="114.8" y="150.8">SW101</text>
<text x="115.5" y="153.4">SKSG</text>
<text x="163.6" y="153.4">ICON102</text>
<text x="191.2" y="155.5">PCB_Plug_Horizontal</text>
<text x="191.2" y="152.3">PLUG101</text>
<text x="224.1" y="152.7">ICON103</text>
<text x="243.5" y="152.1">H101</text>
<text x="243.7" y="154.5">2mm</text>
<text x="259.7" y="152.1">H106</text>
<text x="259.8" y="154.9">3mm</text>
<text x="274.8" y="153.4">FID101</text>
<text x="35.6" y="158.4">TPS78433QWDRBRQ1</text>
<text x="191.2" y="160.6">PLUG102</text>
<text x="223.5" y="159.7">ICON104</text>
<text x="243.5" y="158.4">H102</text>
<text x="243.7" y="160.9">2mm</text>
<text x="259.7" y="158.4">H107</text>
<text x="259.8" y="161.2">3mm</text>
<text x="274.8" y="158.4">FID102</text>
<text x="31" y="162.3">+5V</text>
<text x="41.1" y="167.3">IN</text>
<text x="46.4" y="167.3">OUT</text>
<text x="55.8" y="162.3">+3V3</text>
<text x="164.6" y="162.8">ICON101</text>
<text x="191.2" y="163.8">PCB_Plug_Horizontal</text>
<text x="224.8" y="166.1">ICON105</text>
<text x="243.5" y="164.8">H103</text>
<text x="243.7" y="167.2">2mm</text>
<text x="259.7" y="164.8">H108</text>
<text x="259.8" y="167.6">3mm</text>
<text x="274.8" y="163.5">FID103</text>
<text x="25.3" y="168.6">C103</text>
<text x="25.6" y="171.4">10u</text>
<text x="41.1" y="169.9">EN</text>
<text x="46.7" y="173.5" transform="rotate(-90 46.7 173.5)">GND</text>
<text x="60.9" y="168.6">C105</text>
<text x="61.2" y="171.4">10u</text>
<text x="106.6" y="173.7">WS2812</text>
<text x="107.9" y="171.1">D101</text>
<text x="121.9" y="173.7">WS2812</text>
<text x="123.2" y="171.1">D103</text>
<text x="131.3" y="169.9">+5V</text>
<text x="166.6" y="171.1">INFO101</text>
<text x="191" y="171.3">Button-bottom</text>
<text x="191.1" y="168.6">SWB101</text>
<text x="243.5" y="171.1">H104</text>
<text x="243.7" y="173.6">2mm</text>
<text x="111.5" y="178.8">VCC</text>
<text x="126.7" y="178.8">VCC</text>
<text x="166.4" y="179.4">INFO102</text>
<text x="243.5" y="177.5">H105</text>
<text x="243.7" y="179.9">2mm</text>
<text x="105.6" y="181.3">IN</text>
<text x="111.2" y="183.8">GND</text>
<text x="111.5" y="181.3">OUT</text>
<text x="120.9" y="181.3">IN</text>
<text x="126.5" y="183.8">GND</text>
<text x="126.7" y="181.3">OUT</text>
</g>
<g font-size="1.3">
<text x="187.9" y="26.6">Power-Enable</text>
<text x="233.3" y="26.6">Voltage-Sense</text>
<text x="233.3" y="29.1">Current-Sense</text>
<text x="230.1" y="31.7">Resistance-Sense</text>
<text x="90.4" y="45.7">Resistance-Sense</text>
<text x="93.6" y="50.7">Voltage-Sense</text>
<text x="156.2" y="49.5">LED1</text>
<text x="274.5" y="49.5">LED5</text>
<text x="34.3" y="55.8">Power-Enable</text>
<text x="34.3" y="58.4">Button</text>
<text x="93.6" y="63.4">Current-Sense</text>
<text x="156.2" y="66">LED5</text>
<text x="275.8" y="66">LED9</text>
<text x="34.3" y="71.1">LED1</text>
<text x="156.2" y="81.2">LED9</text>
<text x="274.6" y="81.2">LED13</text>
<text x="107.9" y="86.3">LED-onboard</text>
<text x="156.2" y="97.7">LED13</text>
<text x="269.3" y="97.7">LED-Button</text>
<text x="34.3" y="106.6">LED-onboard</text>
<text x="124.4" y="157.4">Button</text>
<text x="90.1" y="180.3">LED-Button</text>
</g>
<g font-size="1.3" fill="#0b8109">
<text x="34.3" y="40.6">XIN32</text>
<text x="34.3" y="43.1">XOUT32</text>
</g>
<g font-size="1.3" fill="#06a4c8">
<text x="156.2" y="46.9">PWM1</text>
<text x="165.2" y="48">PWM</text>
<text x="185.4" y="46.9">PWM2</text>
<text x="194.4" y="48">PWM</text>
<text x="213.3" y="46.9">PWM3</text>
<text x="222.4" y="48">PWM</text>
<text x="241.3" y="46.9">PWM4</text>
<text x="250.3" y="48">PWM</text>
<text x="34.3" y="63.4">PWM7</text>
<text x="34.3" y="66">PWM6</text>
<text x="34.3" y="60.9">PWM8</text>
<text x="102.3" y="66">PWM4</text>
<text x="156.2" y="63.4">PWM5</text>
<text x="165.2" y="64.5">PWM</text>
<text x="185.4" y="63.4">PWM6</text>
<text x="194.4" y="64.5">PWM</text>
<text x="213.3" y="63.4">PWM7</text>
<text x="222.4" y="64.5">PWM</text>
<text x="241.3" y="63.4">PWM8</text>
<text x="250.3" y="64.5">PWM</text>
<text x="34.3" y="68.5">PWM5</text>
<text x="102.3" y="71.1">PWM2</text>
<text x="102.3" y="68.5">PWM3</text>
<text x="34.3" y="76.1">PWM14</text>
<text x="101.1" y="76.1">PWM16</text>
<text x="102.3" y="73.6">PWM1</text>
<text x="34.3" y="83.8">PWM11</text>
<text x="34.3" y="78.7">PWM13</text>
<text x="34.3" y="81.2">PWM12</text>
<text x="101.1" y="78.7">PWM15</text>
<text x="156.2" y="78.7">PWM9</text>
<text x="165.2" y="79.7">PWM</text>
<text x="185.4" y="78.7">PWM10</text>
<text x="194.4" y="79.7">PWM</text>
<text x="213.3" y="78.7">PWM11</text>
<text x="222.4" y="79.7">PWM</text>
<text x="241.3" y="78.7">PWM12</text>
<text x="250.3" y="79.7">PWM</text>
<text x="34.3" y="86.3">PWM10</text>
<text x="34.3" y="88.8">PWM9</text>
<text x="156.2" y="95.2">PWM13</text>
<text x="185.4" y="95.2">PWM14</text>
<text x="213.3" y="95.2">PWM15</text>
<text x="241.3" y="95.2">PWM16</text>
<text x="165.2" y="96.2">PWM</text>
<text x="194.4" y="96.2">PWM</text>
<text x="222.4" y="96.2">PWM</text>
<text x="250.3" y="96.2">PWM</text>
</g>
<g font-size="1.3" fill="#a3a30c">
<text x="34.3" y="50.7">Plug-TX</text>
<text x="34.3" y="53.3">Plug-RX</text>
<text x="91.8" y="60.9">Plug-TX-Enable</text>
<text x="34.3" y="93.9">Socket-TX-Enable 42</text>
<text x="34.3" y="96.5">Socket-TX</text>
<text x="34.3" y="99">Socket-RX</text>
<text x="209.5" y="115.5">Plug-RX</text>
<text x="228.7" y="116.5">RX</text>
<text x="247.6" y="115.5">Socket-RX</text>
<text x="268.1" y="116.5">RX</text>
<text x="209.5" y="125.7">Plug-TX-Enable</text>
<text x="209.5" y="123.1">Plug-TX</text>
<text x="228.7" y="124.2">TX</text>
<text x="247.6" y="125.7">Socket-TX-Enable</text>
<text x="247.6" y="123.1">Socket-TX</text>
<text x="268.1" y="124.2">TX</text>
<text x="228.7" y="126.7">TX-Enable</text>
<text x="268.1" y="126.7">TX-Enable</text>
</g>
<g font-size="1.3" fill="#0000c2">
<text x="97" y="48.5">Revision 2</text>
<text x="99" y="124.3">﻿ANAREF - Silicon bug CHIP003-161</text>
<text x="99" y="126.3">VDDANA as the DAC Reference non-functional.</text>
<text x="99" y="132.5">RESET - ﻿Silicon bug HIP003-159</text>
<text x="99" y="134.6">Internal pull-up non-functional.</text>
</g>
<g font-size="1.3" fill="#b27502">
<text x="140.1" y="67.2">RESET</text>
<text x="139.6" y="105.3">SWCLK</text>
<text x="140" y="102.8">SWDIO</text>
<text x="34.3" y="111.7">SWDIO</text>
<text x="34.3" y="109.2">SWCLK</text>
<text x="140.1" y="113">RESET</text>
<text x="34.3" y="119.3">RESET</text>
</g>
<g font-size="1.3" fill="#51c90f">
<text x="34.3" y="101.5">USB-</text>
<text x="34.3" y="104.1">USB+</text>
<text x="154.9" y="123.1">USB+</text>
<text x="154.9" y="130.7">USB-</text>
<text x="209.5" y="130.7">USB+</text>
<text x="228.7" y="131.8">USB+</text>
<text x="209.5" y="133.3">USB-</text>
<text x="228.7" y="134.3">USB-</text>
</g>
<g font-size="1.3" fill="#676767">
<text x="228.7" y="119.1">RX-Enable</text>
<text x="268.1" y="119.1">RX-Enable</text>
</g>
<g font-size=".8" fill="#840000">
<text x="108" y="183.5">RGB</text>
<text x="123.2" y="183.5">RGB</text>
</g>
</svg>
